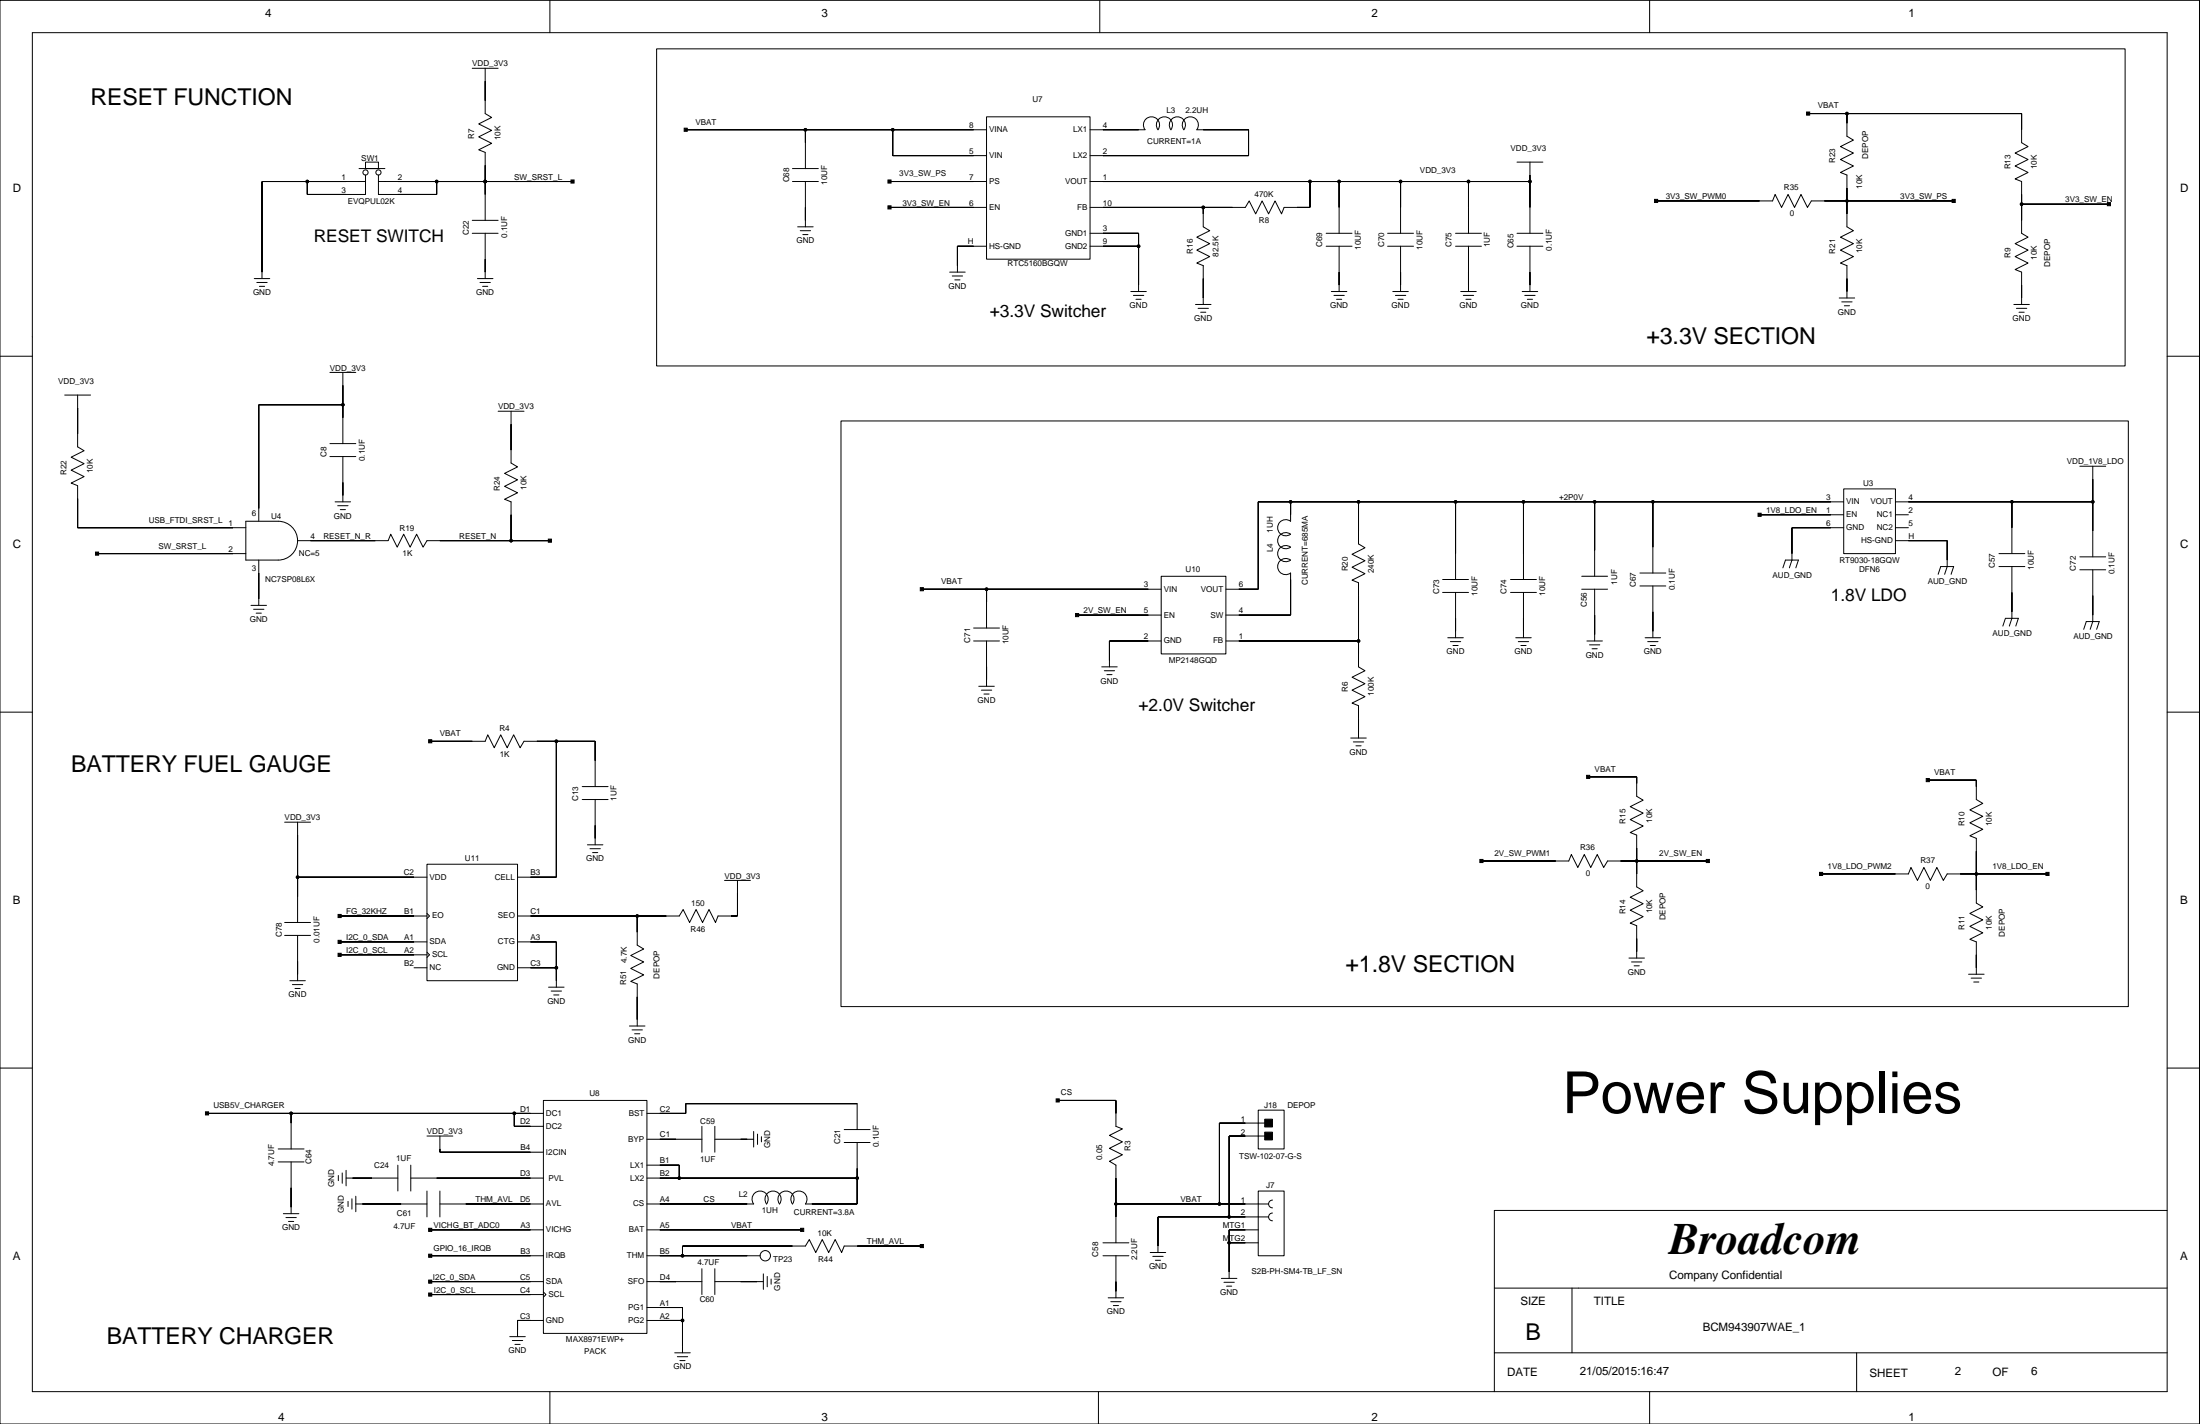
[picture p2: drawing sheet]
<svg xmlns="http://www.w3.org/2000/svg" width="432mm" height="279mm" viewBox="0 0 432 279" stroke-linecap="round" stroke-linejoin="round" font-family="sans-serif">
<g fill="none" stroke="#000" stroke-width=".2">
<path d="M0 .1h431.7v279.3h-431.7zM6.3 6.4h419.1v266.7h-419.1zM92.7 13.4h5.1M95.2 13.4v8.9l1.3 .7-2.5 1.3 2.5 1.3-2.5 1.3 2.5 1.2-2.5 1.3 1.2 .5v13.3M107.9 .1v6.3M128.9 9.6h288.2v62.2h-288.2zM215.9 .1v6.3M323.8 .1v6.3M70.5 33.1h5M71.7 31.8h2.6v1.3h-2.6zM71.7 35.6h-20.3v19.1M71.7 34.3v3.9h-11.4v-2.6"/>
<path d="M74.3 35.6h38.1M74.3 34.3v3.9h11.4v-2.6M95.2 35.6h.1M134.6 25.5h59M155.5 35.6h5.1M155.5 33.1h5.1M158.1 25.5v7.6M158.1 35.6v8.9M174.6 35.6h19M175.2 25.5v5h18.4M193.6 22.9h20.3v28h-20.3zM213.9 25.5h10.8a1.59 1.59 0 0 1 .2-2.2 1.59 1.59 0 0 1 2.2 0 1.59 1.59 0 0 1 .2 2.2 1.59 1.59 0 0 1 .2-2.2 1.59 1.59 0 0 1 2.1 0 1.59 1.59 0 0 1 .2 2.2 1.59 1.59 0 0 1 .2-2.2 1.59 1.59 0 0 1 2.2 0 1.59 1.59 0 0 1 .2 2.2 1.59 1.59 0 0 1 .2-2.2 1.59 1.59 0 0 1 2.1 0 1.59 1.59 0 0 1 .2 2.2h10.2v5h-31.2"/>
<path d="M213.9 35.6h86.4M257.1 35.6v5.1h-5.1l-.5 1.3-1.2-2.6-1.3 2.6-1.3-2.6-1.2 2.6-1.3-2.6-.8 1.3h-30.5M262.8 35.6v10.2M274.9 35.6v10.2M288.2 35.6v10.2M297.7 31.8h5.1M300.3 31.8v14M325 39.4h22.9l.5-1.2 1.3 2.5 1.2-2.5 1.3 2.5 1.3-2.5 1.3 2.5 .7-1.3h28M354.9 22.3h41.9v5.7l1.3 .8-2.6 1.2 2.6 1.3-2.6 1.3 2.6 1.2-2.6 1.3 1.3 .5v10.2l1.3 .7-2.6 1.3 2.6 1.3-2.6 1.2 2.6 1.3-2.6 1.3 1.3 .5v6.3M362.5 22.3v4.4l1.3 .8-2.6 1.3 2.6 1.2-2.6 1.3 2.6 1.3-2.6 1.2 1.3 .5v10.2l1.3 .8-2.6 1.2 2.6 1.3-2.6 1.3 2.6 1.2-2.6 1.3 1.3 .5v6.4M49.9 54.7h3M50.4 55.4h2"/>
<path d="M50.9 56.2h1M92.7 45.8h5.1M92.7 43.2h5.1M93.7 54.7h3.1M94.2 55.4h2M94.7 56.2h1M95.2 45.8v8.9M156.6 44.5h3M157.1 45.3h2M157.6 46h1M174.6 40.7h19M186.4 53.4h3"/>
<path d="M186.9 54.2h2M187.4 54.9h1M193.6 48.3h-5.7v5.1M213.9 45.8h9.6v11.4M213.9 48.3h9.6M221.9 57.2h3.1M222.5 58h2M223 58.7h1M234.6 59.7h3.1M236.2 40.7v3.8l1.2 .8-2.5 1.2 2.5 1.3-2.5 1.3 2.5 1.2-2.5 1.3 1.3 .5v7.6M260.3 45.8h5.1M260.3 48.3h5.1"/>
<path d="M261.3 57.2h3.1M261.8 58h2M262.3 58.7h1M262.8 48.3v8.9M272.4 45.8h5M272.4 48.3h5M273.4 57.2h3M273.9 58h2M274.4 58.7h1M274.9 48.3v8.9M285.7 45.8h5.1M285.7 48.3h5.1"/>
<path d="M286.7 57.2h3M287.2 58h2M287.7 58.7h1M288.2 48.3v8.9M297.7 45.8h5.1M297.7 48.3h5.1M298.8 57.2h3M299.3 58h2M299.8 58.7h1M300.3 48.3v8.9M361 58.5h3M361.5 59.2h2"/>
<path d="M362 60h1M395.3 59.7h3M396.8 40.1h17.1M0 69.9h6.3M12.7 77.5h5.1M15.2 77.5v10.2l1.3 .7-2.5 1.3 2.5 1.3-2.5 1.2 2.5 1.3-2.5 1.3 1.2 .5v8.2h33M64.8 73.1h5M67.3 73.1v13.9M67.3 79.4h-16.5v22.9M235.2 60.5h2M235.7 61.3h1M395.8 60.5h2"/>
<path d="M396.3 61.3h1M425.4 69.9h6.3M64.8 89.6h5M64.8 87h5M65.8 98.5h3M66.3 99.2h2M66.8 100h1M67.3 89.6v8.9M97.8 80.7h5M100.3 80.7v10.1l1.3 .8-2.6 1.3 2.6 1.2-2.6 1.3 2.6 1.3-2.6 1.3 1.3 .5v7.6M165.1 82.6h252.6v114.9h-252.6zM253.3 98.5v3.8a1.59 1.59 0 0 0-2.1 .2 1.59 1.59 0 0 0 0 2.1 1.59 1.59 0 0 0 2.1 .2 1.59 1.59 0 0 0-2.1 .2 1.59 1.59 0 0 0 0 2.2 1.59 1.59 0 0 0 2.1 .2 1.59 1.59 0 0 0-2.1 .2 1.59 1.59 0 0 0 0 2.1 1.59 1.59 0 0 0 2.1 .2 1.59 1.59 0 0 0-2.1 .2 1.59 1.59 0 0 0 0 2.1 1.59 1.59 0 0 0 2.1 .2v8.3h-12.7"/>
<path d="M266.6 98.5v8.2l1.3 .8-2.5 1.3 2.5 1.2-2.5 1.3 2.5 1.3-2.5 1.2 1.2 .5v16.5l1.3 .8-2.5 1.3 2.5 1.2-2.5 1.3 2.5 1.3-2.5 1.3 1.2 .5v6.3M285.7 98.5v15.2M299 98.5v15.2M313 98.5v14.6M324.4 98.5v13.9M361.9 95.9h10.1v12.7h-10.1zM361.9 98.5h-114.9v17.1h-6.4M372 98.5h38.8M394.9 98.5v10.1M408.2 91.5h5.1M410.8 91.5v17.8M19 108.6h29.2"/>
<path d="M48.2 102.3h6.4a3.8 3.8 0 0 1 3.8 3.8 3.8 3.8 0 0 1-3.8 3.8h-6.4zM49.3 118.8h3M49.8 119.5h2M50.8 109.9v8.9M58.4 106.1h17.8l.5-1.3 1.3 2.6 1.2-2.6 1.3 2.6 1.3-2.6 1.2 2.6 .8-1.3h24.1M67.3 109.9h.1M68.6 109.9h.1M180.9 115.6h47M193.6 115.6v7.6M227.9 113.1h12.7v15.2h-12.7zM283.1 116.2h5.1M283.1 113.7h5.1"/>
<path d="M285.7 116.2v8.9M296.5 116.2h5.1M296.5 113.7h5.1M299 116.2v8.9M310.4 113.1h5.1M310.4 115.6h5.1M313 115.6v10.2M321.9 115h5.1M321.9 112.4h5.1M324.4 115v10.1M345.4 101h16.5M349.9 111.4l.5-1.5h2.6l-.5 1.5"/>
<path d="M361.9 103.5h-10.2v6.4l-.5 1.5M372 101h2.6M372 103.5h2.6M372 106.1h10.2v5.1l-.5 1.5M380.4 112.7l.5-1.5h2.6l-.6 1.5M392.3 108.6h5.1M392.3 111.2h5.1M394.9 111.2v10.1l-.5 1.5M408.2 111.8h5.1M408.2 109.3h5.1M410.8 111.8v10.2l-.6 1.5M0 139.7h6.3"/>
<path d="M50.3 120.3h1M191.1 125.8h5.1M191.1 123.2h5.1M192.1 134.7h3.1M192.6 135.4h2M193.1 136.2h1M193.6 125.8v8.9M211.4 120.7h16.5M216.2 130.8h3.1M216.7 131.6h2.1M217.2 132.4h1.1M227.9 125.8h-10.1v5"/>
<path d="M240.6 125.8h26M284.2 125.1h3M284.7 125.9h2M285.2 126.7h1M297.5 125.1h3M298 125.9h2M298.5 126.7h1M311.5 125.8h3M312 126.5h2M312.5 127.3h1M322.9 125.1h3M323.4 125.9h2"/>
<path d="M323.9 126.7h1M393.1 122.8l.5-1.5h2.5l-.5 1.5M409 123.5l.5-1.5h2.5l-.5 1.5M425.4 139.7h6.3M84.4 145.4h10.8l.5-1.2 1.3 2.5 1.3-2.5 1.2 2.5 1.3-2.5 1.3 2.5 .7-1.3h14v8.9M109.2 145.4v26.7h-7.6M114.3 156.9h5.1M114.3 154.3h5.1M116.8 156.9v8.9M265.1 144.8h3.1M265.6 145.6h2.1M266.1 146.3h1"/>
<path d="M311.7 152.4h9.5v3.8l1.3 .8-2.5 1.3 2.5 1.2-2.5 1.3 2.5 1.3-2.5 1.2 1.2 .6v10.1l1.3 .8-2.5 1.2 2.5 1.3-2.5 1.3 2.5 1.3-2.5 1.2 1.2 .5v6.4M378.4 153.1h9.5v3.8l1.3 .7-2.6 1.3 2.6 1.3-2.6 1.2 2.6 1.3-2.6 1.3 1.3 .5v12.7l1.3 .8-2.6 1.2 2.6 1.3-2.6 1.3 2.6 1.2-2.6 1.3 1.3 .5v6.4M55.9 161.3h5M58.4 172.1h25.4M58.4 161.3v19.7M66.7 179.7h17.1M83.8 169.6h17.8v22.8h-17.8zM83.8 179.2l.5 .5-.5 .5M115.3 165.8h3M115.8 166.5h2M116.3 167.3h1M125.1 179.7v5.7l1.2 .8-2.5 1.3 2.5 1.2-2.5 1.3 2.5 1.3-2.5 1.3 1.3 .5v8.2"/>
<path d="M142.2 172.7h5.1M144.7 172.7v7h-3.8l-.5 1.3-1.2-2.5-1.3 2.5-1.3-2.5-1.2 2.5-1.3-2.5-.8 1.2h-31.7M290.8 168.9h17.1l.5-1.2 1.3 2.5 1.3-2.5 1.2 2.5 1.3-2.5 1.3 2.5 .7-1.3h19.7M357.4 171.5h17.2l.5-1.3 1.2 2.5 1.3-2.5 1.3 2.5 1.3-2.5 1.2 2.5 .8-1.2h19.7M55.9 183.5h5M55.9 181h5M56.9 192.4h3M57.4 193.2h2M57.9 193.9h1M58.4 183.5v8.9M66.7 184.8h17.1M66.7 187.3h17.1"/>
<path d="M81.3 189.9h2.5M83.8 186.8l.5 .5-.5 .6M101.6 184.8h7.6v8.9M101.6 189.9h7.6M107.7 193.7h3M108.2 194.5h2M108.7 195.2h1M319.7 188h3.1M320.2 188.7h2.1M320.7 189.5h1M386.4 191.2h3M386.9 191.9h2"/>
<path d="M387.4 192.7h1M0 209.6h6.3M40.6 218.5h66.1M57.1 218.5v6.9M100.9 218.5v2.5h5.8M106.7 215.9h20.3v45.7h-20.3zM123.5 201.3h3.1M124.1 202.1h2M124.6 202.8h1M127 218.5h7.6v-2h33.6v5.1M207.6 215.9h11.4v5.1l1.3 .5-2.5 1.3 2.5 1.2-2.5 1.3 2.5 1.3-2.5 1.2 1.2 .8v15.2M247 217.8h5v7.6h-5z"/>
<path d="M425.4 209.6h6.3M54.6 225.4h5.1M54.6 228h5.1M55.6 238.1h3.1M56.1 238.9h2.1M56.6 239.7h1M57.1 228v10.1M66.4 230.6v1.1M67.2 230.1v2.1M67.9 231.2h10.2M67.9 229.6v3.1M68.3 235.7v1"/>
<path d="M69.1 235.2v2M69.8 236.2h14M69.8 234.7v3.1M78.1 228.6v5.1M80.6 231.2h26.1M80.6 228.6v5.1M83.8 233.7v5.1M83.8 222.9h5.1M86.3 236.2h20.4M86.3 222.9v3.2h20.4M86.3 233.7v5.1M127 231.2h41.2"/>
<path d="M127 228.6h6.3v2.6M127 223.5h10.8M137.8 221v5.1M140.3 223.5h7.6M140.3 221v5.1M147.9 222v3.1M148.7 222.5v2M149.4 223v1M165.7 224.2h5.1M165.7 221.6h5.1M168.2 224.2v12h-10.1a1.59 1.59 0 0 0-.2-2.1 1.59 1.59 0 0 0-2.2 0 1.59 1.59 0 0 0-.2 2.1 1.59 1.59 0 0 0-.2-2.1 1.59 1.59 0 0 0-2.1 0 1.59 1.59 0 0 0-.2 2.1 1.59 1.59 0 0 0-.2-2.1 1.59 1.59 0 0 0-2.1 0 1.59 1.59 0 0 0-.2 2.1 1.59 1.59 0 0 0-.2-2.1 1.59 1.59 0 0 0-2.2 0 1.59 1.59 0 0 0-.2 2.1h-20.9M219 236.2h30"/>
<path d="M247 233.7h5v12.7h-5zM248.2 222.9h-7v15.9M248.2 220.4h-8.9v15.8M249 238.8h-21.7v7M249.8 238a.76 .76 0 0 0-.8 .8 .76 .76 0 0 0 .8 .7M249.8 235.5a.76 .76 0 0 0-.8 .7 .76 .76 0 0 0 .8 .8M425.4 237.5h-132.1v35.6M84.4 251.5h22.3M84.4 241.3h22.3M84.4 246.4h22.3M84.4 254h22.3M106.7 253.5l.5 .5-.5 .5"/>
<path d="M106.7 259.1h-5.1v3.2M127 251.5h10.8M127 241.3h30.4M127 246.4h22.2M127 259.1h7M127 256.5h7v8.9M137.8 248.9v5.1M140.3 251.5h9.5M140.3 248.9v5.1M149.8 249.9v3.1M150.6 250.5v2M151.3 251v1"/>
<path d="M180.9 244.5h-15.2l-.5 1.3-1.3-2.6-1.3 2.6-1.2-2.6-1.3 2.6-1.3-2.6-.7 1.3h-24.1v1.9M216.5 246.4h5.1M216.5 243.8h5.1M217.5 254.6h3M218 255.4h2M218.5 256.2h1M219 246.4v8.2M225.8 245.8h3M226.3 246.5h2M226.8 247.3h1M239.7 250.8h3.1M240.2 251.6h2.1"/>
<path d="M240.7 252.4h1.1M241.2 243.8h5.8M247 241.3h-5.8v9.5M293.3 252.7h132.1M308.5 252.7v12.7M100.1 262.3h3M100.6 263h2M101.1 263.8h1M107.9 273.1v6.3M132.4 265.4h3.1M132.9 266.2h2.1M133.4 267h1.1"/>
<path d="M215.6 273.1v6.3M293.3 265.4h132.1M323.8 273.1v6.3M364.4 265.4v7.7"/>
<circle cx="60.3" cy="35.6" r=".25"/>
<circle cx="71.7" cy="33.8" r=".51"/>
<circle cx="74.3" cy="33.8" r=".51"/>
<circle cx="85.7" cy="35.6" r=".25"/>
<circle cx="95.2" cy="35.6" r=".25"/>
<circle cx="158.1" cy="25.5" r=".25"/>
<circle cx="175.2" cy="25.5" r=".25"/>
<circle cx="257.1" cy="35.6" r=".25"/>
<circle cx="262.8" cy="35.6" r=".25"/>
<circle cx="274.9" cy="35.6" r=".25"/>
<circle cx="288.2" cy="35.6" r=".25"/>
<circle cx="300.3" cy="35.6" r=".25"/>
<circle cx="362.5" cy="39.4" r=".25"/>
<circle cx="362.5" cy="22.3" r=".25"/>
<circle cx="223.5" cy="48.3" r=".25"/>
<circle cx="236.2" cy="40.7" r=".25"/>
<circle cx="396.8" cy="40.1" r=".25"/>
<circle cx="67.3" cy="79.4" r=".25"/>
<circle cx="253.3" cy="98.5" r=".25"/>
<circle cx="266.6" cy="98.5" r=".25"/>
<circle cx="285.7" cy="98.5" r=".25"/>
<circle cx="299" cy="98.5" r=".25"/>
<circle cx="313" cy="98.5" r=".25"/>
<circle cx="324.4" cy="98.5" r=".25"/>
<circle cx="394.9" cy="98.5" r=".25"/>
<circle cx="410.8" cy="98.5" r=".25"/>
<circle cx="100.3" cy="106.1" r=".25"/>
<circle cx="193.6" cy="115.6" r=".25"/>
<circle cx="266.6" cy="125.8" r=".25"/>
<circle cx="109.2" cy="145.4" r=".25"/>
<circle cx="58.4" cy="172.1" r=".25"/>
<circle cx="125.1" cy="179.7" r=".25"/>
<circle cx="321.2" cy="168.9" r=".25"/>
<circle cx="387.9" cy="171.5" r=".25"/>
<circle cx="109.2" cy="189.9" r=".25"/>
<circle cx="57.1" cy="218.5" r=".25"/>
<circle cx="100.9" cy="218.5" r=".25"/>
<circle cx="133.3" cy="231.2" r=".25"/>
<circle cx="168.2" cy="231.2" r=".25"/>
<circle cx="219" cy="236.2" r=".25"/>
<circle cx="239.3" cy="236.2" r=".25"/>
<circle cx="241.2" cy="238.8" r=".25"/>
<circle cx="134" cy="246.4" r=".25"/>
<circle cx="134" cy="259.1" r=".25"/>
<circle cx="150.2" cy="246.4" r="1.02"/>
<circle cx="241.2" cy="243.8" r=".25"/>
</g>
<g fill="#000" stroke="#000" stroke-width=".2">
<path d="M95.2 15.9v3.8z" fill-rule="evenodd"/>
<path d="M51.4 35.6v17.8z" fill-rule="evenodd"/>
<path d="M60.3 35.6v2.6z" fill-rule="evenodd"/>
<path d="M51.4 35.6h8.9z" fill-rule="evenodd"/>
<path d="M60.3 35.6h7.6z" fill-rule="evenodd"/>
<path d="M60.3 38.2h7.6z" fill-rule="evenodd"/>
<path d="M78.1 38.2h7.6z" fill-rule="evenodd"/>
<path d="M85.7 35.6v2.6z" fill-rule="evenodd"/>
<path d="M78.1 35.6h7.6z" fill-rule="evenodd"/>
<path d="M95.2 32.4v3.2z" fill-rule="evenodd"/>
<path d="M95.2 35.6v2.6z" fill-rule="evenodd"/>
<path d="M85.7 35.6h9.5z" fill-rule="evenodd"/>
<path d="M112.1 35.3h.6v.6h-.6z" fill-rule="evenodd"/>
<path d="M95.2 35.6h17.2z" fill-rule="evenodd"/>
<path d="M134.3 25.2h.6v.6h-.6z" fill-rule="evenodd"/>
<path d="M158.1 25.5v2.5z" fill-rule="evenodd"/>
<path d="M134.6 25.5h23.5z" fill-rule="evenodd"/>
<path d="M174.3 35.3h.6v.6h-.6z" fill-rule="evenodd"/>
<path d="M175.2 25.5v5z" fill-rule="evenodd"/>
<path d="M158.1 25.5h17.1z" fill-rule="evenodd"/>
<path d="M174.6 35.6h16.5z" fill-rule="evenodd"/>
<path d="M175.2 30.5h15.9z" fill-rule="evenodd"/>
<path d="M175.2 25.5h15.9z" fill-rule="evenodd"/>
<path d="M216.5 25.5h7z" fill-rule="evenodd"/>
<path d="M236.2 25.5h8.9z" fill-rule="evenodd"/>
<path d="M216.5 30.5h28.6z" fill-rule="evenodd"/>
<path d="M245.1 25.5v5z" fill-rule="evenodd"/>
<path d="M216.5 35.6h40.6z" fill-rule="evenodd"/>
<path d="M257.1 35.6v5.1z" fill-rule="evenodd"/>
<path d="M262.8 35.6v5.1z" fill-rule="evenodd"/>
<path d="M257.1 35.6h5.7z" fill-rule="evenodd"/>
<path d="M274.9 35.6v5.1z" fill-rule="evenodd"/>
<path d="M262.8 35.6h12.1z" fill-rule="evenodd"/>
<path d="M288.2 35.6v5.1z" fill-rule="evenodd"/>
<path d="M274.9 35.6h13.3z" fill-rule="evenodd"/>
<path d="M300.3 35.6v5.1z" fill-rule="evenodd"/>
<path d="M300.3 34.3v1.3z" fill-rule="evenodd"/>
<path d="M288.2 35.6h12.1z" fill-rule="evenodd"/>
<path d="M324.7 39.1h.7v.6h-.7z" fill-rule="evenodd"/>
<path d="M325 39.4h20.4z" fill-rule="evenodd"/>
<path d="M354.6 22h.6v.6h-.6z" fill-rule="evenodd"/>
<path d="M362.5 22.3v1.9z" fill-rule="evenodd"/>
<path d="M354.9 22.3h7.6z" fill-rule="evenodd"/>
<path d="M358.1 39.4h4.4z" fill-rule="evenodd"/>
<path d="M362.5 39.4v2.6z" fill-rule="evenodd"/>
<path d="M362.5 36.9v2.5z" fill-rule="evenodd"/>
<path d="M383.1 39.1h.7v.6h-.7z" fill-rule="evenodd"/>
<path d="M362.5 39.4h21z" fill-rule="evenodd"/>
<path d="M396.8 38.2v1.9z" fill-rule="evenodd"/>
<path d="M396.8 22.3v3.2z" fill-rule="evenodd"/>
<path d="M362.5 22.3h34.3z" fill-rule="evenodd"/>
<path d="M95.2 50.9v2.5z" fill-rule="evenodd"/>
<path d="M158.1 40.7v2.5z" fill-rule="evenodd"/>
<path d="M174.3 40.4h.6v.6h-.6z" fill-rule="evenodd"/>
<path d="M187.9 48.3v3.8z" fill-rule="evenodd"/>
<path d="M187.9 48.3h3.2z" fill-rule="evenodd"/>
<path d="M174.6 40.7h16.5z" fill-rule="evenodd"/>
<path d="M216.5 48.3h7z" fill-rule="evenodd"/>
<path d="M223.5 48.3v7.6z" fill-rule="evenodd"/>
<path d="M216.5 45.8h7z" fill-rule="evenodd"/>
<path d="M223.5 45.8v2.5z" fill-rule="evenodd"/>
<path d="M236.2 40.7v1.3z" fill-rule="evenodd"/>
<path d="M216.5 40.7h19.7z" fill-rule="evenodd"/>
<path d="M236.2 54.7v3.8z" fill-rule="evenodd"/>
<path d="M236.2 40.7h5.7z" fill-rule="evenodd"/>
<path d="M254.6 40.7h2.5z" fill-rule="evenodd"/>
<path d="M262.8 53.4v2.5z" fill-rule="evenodd"/>
<path d="M274.9 53.4v2.5z" fill-rule="evenodd"/>
<path d="M288.2 53.4v2.5z" fill-rule="evenodd"/>
<path d="M300.3 53.4v2.5z" fill-rule="evenodd"/>
<path d="M362.5 54.7v2.5z" fill-rule="evenodd"/>
<path d="M396.8 55.9v2.6z" fill-rule="evenodd"/>
<path d="M396.8 40.1v3.1z" fill-rule="evenodd"/>
<path d="M413.6 39.8h.6v.6h-.6z" fill-rule="evenodd"/>
<path d="M396.8 40.1h17.1z" fill-rule="evenodd"/>
<path d="M50.8 79.4v20.3z" fill-rule="evenodd"/>
<path d="M67.3 75.6v3.8z" fill-rule="evenodd"/>
<path d="M67.3 79.4v2.6z" fill-rule="evenodd"/>
<path d="M50.8 79.4h16.5z" fill-rule="evenodd"/>
<path d="M15.2 97.8v5.7z" fill-rule="evenodd"/>
<path d="M15.2 80.1v5z" fill-rule="evenodd"/>
<path d="M67.3 94.7v2.5z" fill-rule="evenodd"/>
<path d="M100.3 83.2v5.1z" fill-rule="evenodd"/>
<path d="M247 98.5v17.1z" fill-rule="evenodd"/>
<path d="M253.3 98.5v2.5z" fill-rule="evenodd"/>
<path d="M247 98.5h6.3z" fill-rule="evenodd"/>
<path d="M266.6 98.5v5.7z" fill-rule="evenodd"/>
<path d="M253.3 98.5h13.3z" fill-rule="evenodd"/>
<path d="M285.7 98.5v10.1z" fill-rule="evenodd"/>
<path d="M266.6 98.5h19.1z" fill-rule="evenodd"/>
<path d="M299 98.5v10.1z" fill-rule="evenodd"/>
<path d="M285.7 98.5h13.3z" fill-rule="evenodd"/>
<path d="M313 98.5v9.5z" fill-rule="evenodd"/>
<path d="M299 98.5h14z" fill-rule="evenodd"/>
<path d="M324.4 98.5v8.9z" fill-rule="evenodd"/>
<path d="M313 98.5h11.4z" fill-rule="evenodd"/>
<path d="M324.4 98.5h34.9z" fill-rule="evenodd"/>
<path d="M374.6 98.5h20.3z" fill-rule="evenodd"/>
<path d="M394.9 98.5v5z" fill-rule="evenodd"/>
<path d="M394.9 98.5h15.9z" fill-rule="evenodd"/>
<path d="M410.8 94v4.5z" fill-rule="evenodd"/>
<path d="M410.8 98.5v5.7z" fill-rule="evenodd"/>
<path d="M18.7 108.3h.7v.6h-.7z" fill-rule="evenodd"/>
<path d="M15.2 103.5h30.5z" fill-rule="evenodd"/>
<path d="M19 108.6h26.7z" fill-rule="evenodd"/>
<path d="M50.8 112.4v5.1z" fill-rule="evenodd"/>
<path d="M60.9 106.1h12.7z" fill-rule="evenodd"/>
<path d="M100.3 101v5.1z" fill-rule="evenodd"/>
<path d="M86.3 106.1h14z" fill-rule="evenodd"/>
<path d="M107.6 105.8h.6v.6h-.6z" fill-rule="evenodd"/>
<path d="M100.3 106.1h7.6z" fill-rule="evenodd"/>
<path d="M180.6 115.3h.6v.6h-.6z" fill-rule="evenodd"/>
<path d="M193.6 115.6v2.5z" fill-rule="evenodd"/>
<path d="M180.9 115.6h12.7z" fill-rule="evenodd"/>
<path d="M193.6 115.6h31.8z" fill-rule="evenodd"/>
<path d="M243.1 115.6h3.9z" fill-rule="evenodd"/>
<path d="M253.3 113.7v7z" fill-rule="evenodd"/>
<path d="M266.6 116.9v8.9z" fill-rule="evenodd"/>
<path d="M345.1 100.7h.6v.6h-.6z" fill-rule="evenodd"/>
<path d="M351.7 103.5v5.1z" fill-rule="evenodd"/>
<path d="M351.7 103.5h7.6z" fill-rule="evenodd"/>
<path d="M345.4 101h13.9z" fill-rule="evenodd"/>
<path d="M382.2 106.1v3.8z" fill-rule="evenodd"/>
<path d="M374.6 106.1h7.6z" fill-rule="evenodd"/>
<path d="M394.9 116.2v3.9z" fill-rule="evenodd"/>
<path d="M410.8 116.9v3.8z" fill-rule="evenodd"/>
<path d="M193.6 130.8v2.6z" fill-rule="evenodd"/>
<path d="M211.1 120.4h.6v.6h-.6z" fill-rule="evenodd"/>
<path d="M217.8 125.8v3.8z" fill-rule="evenodd"/>
<path d="M217.8 125.8h7.6z" fill-rule="evenodd"/>
<path d="M211.4 120.7h14z" fill-rule="evenodd"/>
<path d="M243.1 120.7h10.2z" fill-rule="evenodd"/>
<path d="M243.1 125.8h23.5z" fill-rule="evenodd"/>
<path d="M266.6 125.8v2.5z" fill-rule="evenodd"/>
<path d="M285.7 121.3v2.6z" fill-rule="evenodd"/>
<path d="M299 121.3v2.6z" fill-rule="evenodd"/>
<path d="M313 120.7v3.8z" fill-rule="evenodd"/>
<path d="M324.4 120.1v3.8z" fill-rule="evenodd"/>
<path d="M84.1 145.1h.6v.7h-.6z" fill-rule="evenodd"/>
<path d="M84.4 145.4h8.3z" fill-rule="evenodd"/>
<path d="M105.4 145.4h3.8z" fill-rule="evenodd"/>
<path d="M109.2 145.4v26.7z" fill-rule="evenodd"/>
<path d="M109.2 145.4h7.6z" fill-rule="evenodd"/>
<path d="M116.8 145.4v3.9z" fill-rule="evenodd"/>
<path d="M266.6 141v2.5z" fill-rule="evenodd"/>
<path d="M311.4 152.1h.6v.6h-.6z" fill-rule="evenodd"/>
<path d="M321.2 152.4v1.3z" fill-rule="evenodd"/>
<path d="M311.7 152.4h9.5z" fill-rule="evenodd"/>
<path d="M378.1 152.8h.6v.6h-.6z" fill-rule="evenodd"/>
<path d="M387.9 153.1v1.2z" fill-rule="evenodd"/>
<path d="M378.4 153.1h9.5z" fill-rule="evenodd"/>
<path d="M58.4 172.1v3.8z" fill-rule="evenodd"/>
<path d="M58.4 163.9v8.2z" fill-rule="evenodd"/>
<path d="M58.4 172.1h22.9z" fill-rule="evenodd"/>
<path d="M66.7 179.7h14.6z" fill-rule="evenodd"/>
<path d="M104.1 172.1h5.1z" fill-rule="evenodd"/>
<path d="M116.8 162v2.5z" fill-rule="evenodd"/>
<path d="M125.1 179.7v3.2z" fill-rule="evenodd"/>
<path d="M104.1 179.7h21z" fill-rule="evenodd"/>
<path d="M125.1 179.7h5.7z" fill-rule="evenodd"/>
<path d="M143.5 179.7h1.2z" fill-rule="evenodd"/>
<path d="M144.7 175.3v4.4z" fill-rule="evenodd"/>
<path d="M290.5 168.6h.6v.6h-.6z" fill-rule="evenodd"/>
<path d="M290.8 168.9h14.6z" fill-rule="evenodd"/>
<path d="M318.1 168.9h3.1z" fill-rule="evenodd"/>
<path d="M321.2 166.4v2.5z" fill-rule="evenodd"/>
<path d="M321.2 168.9v2.6z" fill-rule="evenodd"/>
<path d="M334.9 168.6h.6v.6h-.6z" fill-rule="evenodd"/>
<path d="M321.2 168.9h14z" fill-rule="evenodd"/>
<path d="M357.1 171.2h.6v.6h-.6z" fill-rule="evenodd"/>
<path d="M357.4 171.5h14.6z" fill-rule="evenodd"/>
<path d="M384.7 171.5h3.2z" fill-rule="evenodd"/>
<path d="M387.9 171.5v3.1z" fill-rule="evenodd"/>
<path d="M387.9 167v4.5z" fill-rule="evenodd"/>
<path d="M401.6 171.2h.6v.6h-.6z" fill-rule="evenodd"/>
<path d="M387.9 171.5h14z" fill-rule="evenodd"/>
<path d="M58.4 188.6v2.6z" fill-rule="evenodd"/>
<path d="M66.4 179.4h.6v.6h-.6z" fill-rule="evenodd"/>
<path d="M66.4 184.5h.6v.6h-.6z" fill-rule="evenodd"/>
<path d="M66.4 187h.6v.7h-.6z" fill-rule="evenodd"/>
<path d="M66.7 184.8h14.6z" fill-rule="evenodd"/>
<path d="M66.7 187.3h14.6z" fill-rule="evenodd"/>
<path d="M104.1 184.8h5.1z" fill-rule="evenodd"/>
<path d="M109.2 184.8v5.1z" fill-rule="evenodd"/>
<path d="M104.1 189.9h5.1z" fill-rule="evenodd"/>
<path d="M109.2 189.9v2.5z" fill-rule="evenodd"/>
<path d="M125.1 195.6v4.4z" fill-rule="evenodd"/>
<path d="M321.2 184.2v2.5z" fill-rule="evenodd"/>
<path d="M387.9 187.3v2.6z" fill-rule="evenodd"/>
<path d="M40.3 218.1h.6v.7h-.6z" fill-rule="evenodd"/>
<path d="M57.1 218.5v1.9z" fill-rule="evenodd"/>
<path d="M40.6 218.5h16.5z" fill-rule="evenodd"/>
<path d="M57.1 218.5h43.8z" fill-rule="evenodd"/>
<path d="M100.9 218.5v2.5z" fill-rule="evenodd"/>
<path d="M100.9 218.5h3.2z" fill-rule="evenodd"/>
<path d="M129.5 218.5h5.1z" fill-rule="evenodd"/>
<path d="M134.6 216.5v2z" fill-rule="evenodd"/>
<path d="M134.6 216.5h33.6z" fill-rule="evenodd"/>
<path d="M207.3 215.6h.6v.6h-.6z" fill-rule="evenodd"/>
<path d="M219 215.9v2.6z" fill-rule="evenodd"/>
<path d="M207.6 215.9h11.4z" fill-rule="evenodd"/>
<path d="M57.1 233.1v3.8z" fill-rule="evenodd"/>
<path d="M69.2 231.2h3.8z" fill-rule="evenodd"/>
<path d="M71.1 236.2h7.6z" fill-rule="evenodd"/>
<path d="M86.3 225.4v.7z" fill-rule="evenodd"/>
<path d="M91.4 236.2h12.7z" fill-rule="evenodd"/>
<path d="M86.3 226.1h17.8z" fill-rule="evenodd"/>
<path d="M85.7 231.2h18.4z" fill-rule="evenodd"/>
<path d="M100.9 221h3.2z" fill-rule="evenodd"/>
<path d="M129.5 223.5h3.2z" fill-rule="evenodd"/>
<path d="M129.5 231.2h3.8z" fill-rule="evenodd"/>
<path d="M129.5 228.6h3.8z" fill-rule="evenodd"/>
<path d="M133.3 228.6v2.6z" fill-rule="evenodd"/>
<path d="M145.4 223.5h1.3z" fill-rule="evenodd"/>
<path d="M129.5 236.2h17.2z" fill-rule="evenodd"/>
<path d="M168.2 229.2v2z" fill-rule="evenodd"/>
<path d="M168.2 231.2v5z" fill-rule="evenodd"/>
<path d="M159.3 236.2h8.9z" fill-rule="evenodd"/>
<path d="M133.3 231.2h34.9z" fill-rule="evenodd"/>
<path d="M219 231.2v5z" fill-rule="evenodd"/>
<path d="M219 236.2v2.6z" fill-rule="evenodd"/>
<path d="M227.3 238.8v5.7z" fill-rule="evenodd"/>
<path d="M239.3 220.4v15.8z" fill-rule="evenodd"/>
<path d="M219 236.2h20.3z" fill-rule="evenodd"/>
<path d="M241.2 222.9v15.9z" fill-rule="evenodd"/>
<path d="M227.3 238.8h13.9z" fill-rule="evenodd"/>
<path d="M241.2 222.9h3.2z" fill-rule="evenodd"/>
<path d="M241.2 238.8h3.2z" fill-rule="evenodd"/>
<path d="M239.3 220.4h5.1z" fill-rule="evenodd"/>
<path d="M239.3 236.2h5.1z" fill-rule="evenodd"/>
<path d="M248.2 222.1h1.6v1.6h-1.6z" fill-rule="evenodd"/>
<path d="M248.2 219.6h1.6v1.5h-1.6z" fill-rule="evenodd"/>
<path d="M84.1 253.7h.6v.6h-.6z" fill-rule="evenodd"/>
<path d="M84.1 251.2h.6v.6h-.6z" fill-rule="evenodd"/>
<path d="M84.1 246.1h.6v.6h-.6z" fill-rule="evenodd"/>
<path d="M84.1 241h.6v.6h-.6z" fill-rule="evenodd"/>
<path d="M101.6 259.1v1.9z" fill-rule="evenodd"/>
<path d="M101.6 259.1h2.5z" fill-rule="evenodd"/>
<path d="M84.4 254h19.7z" fill-rule="evenodd"/>
<path d="M84.4 251.5h19.7z" fill-rule="evenodd"/>
<path d="M84.4 246.4h19.7z" fill-rule="evenodd"/>
<path d="M84.4 241.3h19.7z" fill-rule="evenodd"/>
<path d="M129.5 251.5h3.2z" fill-rule="evenodd"/>
<path d="M129.5 256.5h4.5z" fill-rule="evenodd"/>
<path d="M129.5 259.1h4.5z" fill-rule="evenodd"/>
<path d="M134 256.5v2.6z" fill-rule="evenodd"/>
<path d="M134 259.1v5.1z" fill-rule="evenodd"/>
<path d="M134 244.5v1.9z" fill-rule="evenodd"/>
<path d="M129.5 246.4h4.5z" fill-rule="evenodd"/>
<path d="M145.4 251.5h1.3z" fill-rule="evenodd"/>
<path d="M134 246.4h12.7z" fill-rule="evenodd"/>
<path d="M146.7 251.5h1.9z" fill-rule="evenodd"/>
<path d="M134 244.5h21.5z" fill-rule="evenodd"/>
<path d="M157.1 241h.6v.6h-.6z" fill-rule="evenodd"/>
<path d="M129.5 241.3h27.9z" fill-rule="evenodd"/>
<path d="M180.6 244.2h.6v.6h-.6z" fill-rule="evenodd"/>
<path d="M168.2 244.5h12.7z" fill-rule="evenodd"/>
<path d="M219 251.5v1.9z" fill-rule="evenodd"/>
<path d="M241.2 243.8v5.8z" fill-rule="evenodd"/>
<path d="M241.2 241.3v2.5z" fill-rule="evenodd"/>
<path d="M241.2 243.8h3.2z" fill-rule="evenodd"/>
<path d="M241.2 241.3h3.2z" fill-rule="evenodd"/>
<circle cx="60.3" cy="35.6" r=".25"/>
<circle cx="85.7" cy="35.6" r=".25"/>
<circle cx="95.2" cy="35.6" r=".25"/>
<circle cx="158.1" cy="25.5" r=".25"/>
<circle cx="175.2" cy="25.5" r=".25"/>
<circle cx="257.1" cy="35.6" r=".25"/>
<circle cx="262.8" cy="35.6" r=".25"/>
<circle cx="274.9" cy="35.6" r=".25"/>
<circle cx="288.2" cy="35.6" r=".25"/>
<circle cx="300.3" cy="35.6" r=".25"/>
<circle cx="362.5" cy="39.4" r=".25"/>
<circle cx="362.5" cy="22.3" r=".25"/>
<circle cx="223.5" cy="48.3" r=".25"/>
<circle cx="236.2" cy="40.7" r=".25"/>
<circle cx="396.8" cy="40.1" r=".25"/>
<circle cx="67.3" cy="79.4" r=".25"/>
<circle cx="253.3" cy="98.5" r=".25"/>
<circle cx="266.6" cy="98.5" r=".25"/>
<circle cx="285.7" cy="98.5" r=".25"/>
<circle cx="299" cy="98.5" r=".25"/>
<circle cx="313" cy="98.5" r=".25"/>
<circle cx="324.4" cy="98.5" r=".25"/>
<circle cx="394.9" cy="98.5" r=".25"/>
<circle cx="410.8" cy="98.5" r=".25"/>
<circle cx="100.3" cy="106.1" r=".25"/>
<circle cx="193.6" cy="115.6" r=".25"/>
<circle cx="266.6" cy="125.8" r=".25"/>
<circle cx="109.2" cy="145.4" r=".25"/>
<circle cx="58.4" cy="172.1" r=".25"/>
<circle cx="125.1" cy="179.7" r=".25"/>
<circle cx="321.2" cy="168.9" r=".25"/>
<circle cx="387.9" cy="171.5" r=".25"/>
<circle cx="109.2" cy="189.9" r=".25"/>
<circle cx="57.1" cy="218.5" r=".25"/>
<circle cx="100.9" cy="218.5" r=".25"/>
<circle cx="133.3" cy="231.2" r=".25"/>
<circle cx="168.2" cy="231.2" r=".25"/>
<circle cx="219" cy="236.2" r=".25"/>
<circle cx="239.3" cy="236.2" r=".25"/>
<circle cx="241.2" cy="238.8" r=".25"/>
<circle cx="134" cy="246.4" r=".25"/>
<circle cx="134" cy="259.1" r=".25"/>
<circle cx="241.2" cy="243.8" r=".25"/>
</g>
<text font-size="11.4" x="306.6" y="218.4">Power Supplies</text>
<text font-size="8.8" x="327.6" y="246.1">Broadcom</text>
<g font-size="4.6">
<text x="17.8" y="20.6">RESET FUNCTION</text>
<text x="323.1" y="67.6">+3.3V SECTION</text>
<text x="14" y="151.4">BATTERY FUEL GAUGE</text>
<text x="264.1" y="190.8">+1.8V SECTION</text>
<text x="21" y="263.8">BATTERY CHARGER</text>
<text x="299.4" y="263">B</text>
</g>
<g font-size="3.4">
<text x="61.6" y="47.5">RESET SWITCH</text>
<text x="194.3" y="62.1">+3.3V Switcher</text>
<text x="359.3" y="118">1.8V LDO</text>
<text x="223.5" y="139.6">+2.0V Switcher</text>
</g>
<g font-size="2.3">
<text x="52.1" y="3.4">4</text>
<text x="161.3" y="3.4">3</text>
<text x="269.2" y="3.4">2</text>
<text x="374.6" y="3.4">1</text>
<text x="2.5" y="37.6">D</text>
<text x="427.9" y="37.6">D</text>
<text x="2.5" y="107.5">C</text>
<text x="427.9" y="107.5">C</text>
<text x="2.5" y="177.3">B</text>
<text x="427.9" y="177.3">B</text>
<text x="2.5" y="247.1">A</text>
<text x="327.6" y="250.9">Company Confidential</text>
<text x="427.9" y="247.1">A</text>
<text x="298.4" y="256">SIZE</text>
<text x="312.8" y="256">TITLE</text>
<text x="334.2" y="261.1">BCM943907WAE_1</text>
<text x="310.1" y="269.7">21/05/2015:16:47</text>
<text x="383.7" y="269.7">2</text>
<text x="398.7" y="269.7">6</text>
<text x="295.8" y="270">DATE</text>
<text x="366.9" y="270.2">SHEET</text>
<text x="391.1" y="270">OF</text>
<text x="54.6" y="278.9">4</text>
<text x="161.3" y="278.9">3</text>
<text x="269.2" y="278.9">2</text>
<text x="374.6" y="278.9">1</text>
</g>
<g font-size="1.6">
<text x="92.7" y="13">VDD_3V3</text>
<text x="202.7" y="20">U7</text>
<text x="228.9" y="22.1">L3</text>
<text x="232.7" y="22.1">2.2UH</text>
<text x="356.8" y="21.3">VBAT</text>
<text x="93" y="27.2" transform="rotate(-90 93 27.2)">R7</text>
<text x="98.2" y="27.5" transform="rotate(-90 98.2 27.5)">10K</text>
<text x="136.5" y="24.5">VBAT</text>
<text x="190.2" y="25.1">8</text>
<text x="194.1" y="25.9">VINA</text>
<text x="210.6" y="25.9">LX1</text>
<text x="216.5" y="25.1">4</text>
<text x="225.2" y="28.3">CURRENT=1A</text>
<text x="296.5" y="29.5">VDD_3V3</text>
<text x="67.1" y="35.3">1</text>
<text x="70.9" y="31.6">SW1</text>
<text x="78.1" y="35.3">2</text>
<text x="100.9" y="35.3">SW_SRST_L</text>
<text x="154.9" y="35.8" transform="rotate(-90 154.9 35.8)">C68</text>
<text x="176.5" y="34.6">3V3_SW_PS</text>
<text x="190.2" y="35.3">7</text>
<text x="190.2" y="30.2">5</text>
<text x="194.1" y="31">VIN</text>
<text x="210.6" y="31">LX2</text>
<text x="216.5" y="30.2">2</text>
<text x="216.5" y="35.3">1</text>
<text x="278.7" y="34">VDD_3V3</text>
<text x="360.2" y="32" transform="rotate(-90 360.2 32)">R23</text>
<text x="366.7" y="31.2" transform="rotate(-90 366.7 31.2)">DEPOP</text>
<text x="394.6" y="33.3" transform="rotate(-90 394.6 33.3)">R13</text>
<text x="399.8" y="33.2" transform="rotate(-90 399.8 33.2)">10K</text>
<text x="67.1" y="37.9">3</text>
<text x="68.3" y="40">EVQPUL02K</text>
<text x="78.1" y="37.9">4</text>
<text x="162.4" y="36.3" transform="rotate(-90 162.4 36.3)">10UF</text>
<text x="177.1" y="40.3">3V3_SW_EN</text>
<text x="190.2" y="40.3">6</text>
<text x="194.1" y="41.2">EN</text>
<text x="194.1" y="36.1">PS</text>
<text x="209" y="36.1">VOUT</text>
<text x="211.4" y="41.2">FB</text>
<text x="216.5" y="40.3">10</text>
<text x="246.3" y="38.6">470K</text>
<text x="327" y="39.1">3V3_SW_PWM0</text>
<text x="350.1" y="37.4">R35</text>
<text x="365.5" y="37" transform="rotate(-90 365.5 37)">10K</text>
<text x="373" y="39.1">3V3_SW_PS</text>
<text x="405.4" y="39.7">3V3_SW_EN</text>
<text x="92" y="46.1" transform="rotate(-90 92 46.1)">C22</text>
<text x="99.5" y="46.7" transform="rotate(-90 99.5 46.7)">0.1UF</text>
<text x="156.3" y="47.8">GND</text>
<text x="189.9" y="48">H</text>
<text x="209" y="46.2">GND1</text>
<text x="216.5" y="45.4">3</text>
<text x="216.5" y="48">9</text>
<text x="247.1" y="43.7">R8</text>
<text x="351.3" y="42.4">0</text>
<text x="194.1" y="48.8">HS-GND</text>
<text x="197.8" y="52.3">RTC5160BGQW</text>
<text x="209" y="48.8">GND2</text>
<text x="234.1" y="49.8" transform="rotate(-90 234.1 49.8)">R16</text>
<text x="239.2" y="50.4" transform="rotate(-90 239.2 50.4)">82.5K</text>
<text x="259.5" y="48.5" transform="rotate(-90 259.5 48.5)">C69</text>
<text x="267.1" y="49" transform="rotate(-90 267.1 49)">10UF</text>
<text x="271.7" y="48.5" transform="rotate(-90 271.7 48.5)">C70</text>
<text x="279.2" y="49" transform="rotate(-90 279.2 49)">10UF</text>
<text x="284.9" y="48.5" transform="rotate(-90 284.9 48.5)">C75</text>
<text x="292.4" y="48.5" transform="rotate(-90 292.4 48.5)">1UF</text>
<text x="297.1" y="48.7" transform="rotate(-90 297.1 48.7)">C65</text>
<text x="304.6" y="49.2" transform="rotate(-90 304.6 49.2)">0.1UF</text>
<text x="360.2" y="49.8" transform="rotate(-90 360.2 49.8)">R21</text>
<text x="365.5" y="49.7" transform="rotate(-90 365.5 49.7)">10K</text>
<text x="394.6" y="50.6" transform="rotate(-90 394.6 50.6)">R9</text>
<text x="399.8" y="51" transform="rotate(-90 399.8 51)">10K</text>
<text x="402.4" y="52.3" transform="rotate(-90 402.4 52.3)">DEPOP</text>
<text x="49.7" y="57.9">GND</text>
<text x="93.5" y="57.9">GND</text>
<text x="186.2" y="56.7">GND</text>
<text x="221.7" y="60.5">GND</text>
<text x="234.4" y="63">GND</text>
<text x="261.1" y="60.5">GND</text>
<text x="273.1" y="60.5">GND</text>
<text x="286.5" y="60.5">GND</text>
<text x="298.5" y="60.5">GND</text>
<text x="360.7" y="61.7">GND</text>
<text x="395" y="63">GND</text>
<text x="11.4" y="75.2">VDD_3V3</text>
<text x="64.8" y="72.7">VDD_3V3</text>
<text x="97.8" y="80.3">VDD_3V3</text>
<text x="64.1" y="89.6" transform="rotate(-90 64.1 89.6)">C8</text>
<text x="13" y="93.2" transform="rotate(-90 13 93.2)">R22</text>
<text x="18.3" y="92.9" transform="rotate(-90 18.3 92.9)">10K</text>
<text x="71.6" y="90.5" transform="rotate(-90 71.6 90.5)">0.1UF</text>
<text x="365.7" y="95.4">U3</text>
<text x="405.7" y="91.1">VDD_1V8_LDO</text>
<text x="49.4" y="101.2">6</text>
<text x="53.2" y="101.7">U4</text>
<text x="65.5" y="101.7">GND</text>
<text x="98.1" y="96.4" transform="rotate(-90 98.1 96.4)">R24</text>
<text x="103.3" y="96.1" transform="rotate(-90 103.3 96.1)">10K</text>
<text x="306" y="98.1">+2P0V</text>
<text x="346.6" y="100.6">1V8_LDO_EN</text>
<text x="358.4" y="98.1">3</text>
<text x="358.4" y="100.6">1</text>
<text x="362.4" y="98.9">VIN</text>
<text x="362.4" y="101.5">EN</text>
<text x="367.1" y="98.9">VOUT</text>
<text x="368.4" y="101.5">NC1</text>
<text x="374.6" y="100.6">2</text>
<text x="374.6" y="98.1">4</text>
<text x="29.2" y="102.5">USB_FTDI_SRST_L</text>
<text x="31.1" y="107.6">SW_SRST_L</text>
<text x="44.8" y="103.2">1</text>
<text x="60.9" y="105.7">4</text>
<text x="63.5" y="105.7">RESET_N_R</text>
<text x="78.4" y="104.3">R19</text>
<text x="90.1" y="105.7">RESET_N</text>
<text x="249.8" y="104.5" transform="rotate(-90 249.8 104.5)">1UH</text>
<text x="358.4" y="103.2">6</text>
<text x="362.4" y="104">GND</text>
<text x="365.3" y="106.6">HS-GND</text>
<text x="368.4" y="104">NC2</text>
<text x="374.6" y="103.2">5</text>
<text x="374.6" y="105.7">H</text>
<text x="44.8" y="108.3">2</text>
<text x="49.4" y="112.1">3</text>
<text x="58.7" y="109">NC=5</text>
<text x="79" y="109.1">1K</text>
<text x="232.7" y="112.3">U10</text>
<text x="249.8" y="108.4" transform="rotate(-90 249.8 108.4)">L4</text>
<text x="264.6" y="112.1" transform="rotate(-90 264.6 112.1)">R20</text>
<text x="269.7" y="112.5" transform="rotate(-90 269.7 112.5)">240K</text>
<text x="347.9" y="113.3">AUD_GND</text>
<text x="361" y="110.4">RT9030-18GQW</text>
<text x="364.9" y="112.1">DFN6</text>
<text x="391.5" y="111.5" transform="rotate(-90 391.5 111.5)">C57</text>
<text x="399.2" y="111.8" transform="rotate(-90 399.2 111.8)">10UF</text>
<text x="407.4" y="112" transform="rotate(-90 407.4 112)">C72</text>
<text x="415" y="112.7" transform="rotate(-90 415 112.7)">0.1UF</text>
<text x="52.1" y="114.2">NC7SP08L6X</text>
<text x="184.7" y="114.6">VBAT</text>
<text x="224.5" y="115.2">3</text>
<text x="228.4" y="116.1">VIN</text>
<text x="235.7" y="116.1">VOUT</text>
<text x="243.1" y="115.2">6</text>
<text x="256.7" y="114.8" transform="rotate(-90 256.7 114.8)">CURRENT=685MA</text>
<text x="282.5" y="116.5" transform="rotate(-90 282.5 116.5)">C73</text>
<text x="290" y="116.9" transform="rotate(-90 290 116.9)">10UF</text>
<text x="295.7" y="116.5" transform="rotate(-90 295.7 116.5)">C74</text>
<text x="303.3" y="116.9" transform="rotate(-90 303.3 116.9)">10UF</text>
<text x="311.4" y="119.1" transform="rotate(-90 311.4 119.1)">C56</text>
<text x="317.4" y="114.7" transform="rotate(-90 317.4 114.7)">1UF</text>
<text x="321.1" y="115.2" transform="rotate(-90 321.1 115.2)">C67</text>
<text x="328.7" y="115.9" transform="rotate(-90 328.7 115.9)">0.1UF</text>
<text x="378.4" y="114.6">AUD_GND</text>
<text x="49" y="122">GND</text>
<text x="212.7" y="120.3">2V_SW_EN</text>
<text x="224.5" y="125.4">2</text>
<text x="224.5" y="120.3">5</text>
<text x="228.4" y="121.2">EN</text>
<text x="237.6" y="121.2">SW</text>
<text x="243.1" y="120.3">4</text>
<text x="243.1" y="125.4">1</text>
<text x="391.1" y="124.8">AUD_GND</text>
<text x="406.9" y="125.4">AUD_GND</text>
<text x="190.4" y="126.1" transform="rotate(-90 190.4 126.1)">C71</text>
<text x="197.9" y="126.4" transform="rotate(-90 197.9 126.4)">10UF</text>
<text x="228.4" y="126.2">GND</text>
<text x="229.4" y="130">MP2148GQD</text>
<text x="238.1" y="126.2">FB</text>
<text x="283.9" y="128.4">GND</text>
<text x="297.3" y="128.4">GND</text>
<text x="311.2" y="129">GND</text>
<text x="322.7" y="128.4">GND</text>
<text x="191.9" y="137.9">GND</text>
<text x="216" y="134.1">GND</text>
<text x="264.6" y="135.8" transform="rotate(-90 264.6 135.8)">R6</text>
<text x="269.7" y="136.5" transform="rotate(-90 269.7 136.5)">100K</text>
<text x="98" y="143.5">R4</text>
<text x="86.3" y="144.4">VBAT</text>
<text x="98.1" y="148.6">1K</text>
<text x="264.9" y="148.1">GND</text>
<text x="313" y="151.4">VBAT</text>
<text x="379.6" y="152.1">VBAT</text>
<text x="55.9" y="161">VDD_3V3</text>
<text x="113.5" y="157.2" transform="rotate(-90 113.5 157.2)">C13</text>
<text x="121" y="157.1" transform="rotate(-90 121 157.1)">1UF</text>
<text x="319" y="161.6" transform="rotate(-90 319 161.6)">R15</text>
<text x="324.3" y="161.5" transform="rotate(-90 324.3 161.5)">10K</text>
<text x="293.3" y="167.9">2V_SW_PWM1</text>
<text x="310.1" y="166.9">R36</text>
<text x="325.7" y="167.9">2V_SW_EN</text>
<text x="385.6" y="162.1" transform="rotate(-90 385.6 162.1)">R10</text>
<text x="390.9" y="162.1" transform="rotate(-90 390.9 162.1)">10K</text>
<text x="79.2" y="171.7">C2</text>
<text x="84.3" y="172.6">VDD</text>
<text x="91.2" y="168.9">U11</text>
<text x="97.1" y="172.6">CELL</text>
<text x="104.1" y="171.7">B3</text>
<text x="115.1" y="169">GND</text>
<text x="142.2" y="172.4">VDD_3V3</text>
<text x="311.3" y="171.9">0</text>
<text x="358.7" y="170.5">1V8_LDO_PWM2</text>
<text x="376.9" y="169.4">R37</text>
<text x="391.1" y="170.5">1V8_LDO_EN</text>
<text x="67.9" y="179.4">FG_32KHZ</text>
<text x="79.3" y="179.4">B1</text>
<text x="104.1" y="179.4">C1</text>
<text x="135.7" y="177.8">150</text>
<text x="319" y="179.4" transform="rotate(-90 319 179.4)">R14</text>
<text x="324.3" y="179.2" transform="rotate(-90 324.3 179.2)">10K</text>
<text x="377.9" y="174.5">0</text>
<text x="55.3" y="183.8" transform="rotate(-90 55.3 183.8)">C78</text>
<text x="62.7" y="185" transform="rotate(-90 62.7 185)">0.01UF</text>
<text x="67.9" y="184.4">I2C_0_SDA</text>
<text x="79.3" y="184.4">A1</text>
<text x="84.3" y="185.3">SDA</text>
<text x="84.8" y="180.2">EO</text>
<text x="97.7" y="185.3">CTG</text>
<text x="97.7" y="180.2">SEO</text>
<text x="104.1" y="184.4">A3</text>
<text x="135.6" y="182.9">R46</text>
<text x="326.9" y="180.6" transform="rotate(-90 326.9 180.6)">DEPOP</text>
<text x="385.6" y="182.4" transform="rotate(-90 385.6 182.4)">R11</text>
<text x="390.9" y="182.4" transform="rotate(-90 390.9 182.4)">10K</text>
<text x="393.5" y="183.8" transform="rotate(-90 393.5 183.8)">DEPOP</text>
<text x="67.9" y="187">I2C_0_SCL</text>
<text x="79.3" y="189.5">B2</text>
<text x="79.3" y="187">A2</text>
<text x="84.3" y="190.4">NC</text>
<text x="84.8" y="187.8">SCL</text>
<text x="97.6" y="190.4">GND</text>
<text x="104.1" y="189.5">C3</text>
<text x="123" y="189" transform="rotate(-90 123 189)">4.7K</text>
<text x="319.5" y="191.2">GND</text>
<text x="56.6" y="195.7">GND</text>
<text x="107.4" y="197">GND</text>
<text x="122.9" y="193.2" transform="rotate(-90 122.9 193.2)">R51</text>
<text x="129.4" y="192" transform="rotate(-90 129.4 192)">DEPOP</text>
<text x="123.3" y="204.6">GND</text>
<text x="115.7" y="215.1">U8</text>
<text x="208.2" y="214.9">CS</text>
<text x="41.9" y="217.5">USB5V_CHARGER</text>
<text x="102.1" y="220.6">D2</text>
<text x="102.1" y="218.1">D1</text>
<text x="107.2" y="218.9">DC1</text>
<text x="107.2" y="221.5">DC2</text>
<text x="123.4" y="218.9">BST</text>
<text x="129.5" y="218.1">C2</text>
<text x="137.5" y="220.6">C59</text>
<text x="243.5" y="220.1">1</text>
<text x="248.1" y="217.4">J18</text>
<text x="252.7" y="217.5">DEPOP</text>
<text x="77.7" y="227.8">1UF</text>
<text x="83.8" y="222.5">VDD_3V3</text>
<text x="102.2" y="225.7">B4</text>
<text x="107.2" y="226.5">I2CIN</text>
<text x="123.3" y="224">BYP</text>
<text x="129.5" y="223.2">C1</text>
<text x="137.4" y="227.9">1UF</text>
<text x="151.2" y="225.3" transform="rotate(-90 151.2 225.3)">GND</text>
<text x="164.9" y="224.5" transform="rotate(-90 164.9 224.5)">C21</text>
<text x="172.5" y="225" transform="rotate(-90 172.5 225)">0.1UF</text>
<text x="216.3" y="227.6" transform="rotate(-90 216.3 227.6)">0.05</text>
<text x="221.9" y="225.8" transform="rotate(-90 221.9 225.8)">R3</text>
<text x="243.2" y="227.3">TSW-102-07-G-S</text>
<text x="243.5" y="222.6">2</text>
<text x="53.8" y="228.9" transform="rotate(-90 53.8 228.9)">4.7UF</text>
<text x="61.2" y="228.4" transform="rotate(-90 61.2 228.4)">C64</text>
<text x="65.6" y="232.9" transform="rotate(-90 65.6 232.9)">GND</text>
<text x="73.5" y="229.1">C24</text>
<text x="102.1" y="230.8">D3</text>
<text x="107.7" y="231.6">PVL</text>
<text x="123.7" y="231.6">LX2</text>
<text x="123.7" y="229.1">LX1</text>
<text x="129.5" y="228.2">B1</text>
<text x="129.5" y="230.8">B2</text>
<text x="248.5" y="233.1">J7</text>
<text x="67.5" y="238" transform="rotate(-90 67.5 238)">GND</text>
<text x="77.9" y="238.6">C61</text>
<text x="93.3" y="235.9">THM_AVL</text>
<text x="102.1" y="235.9">D5</text>
<text x="107.2" y="236.7">AVL</text>
<text x="124.3" y="236.7">CS</text>
<text x="129.5" y="235.9">A4</text>
<text x="138.1" y="235.9">CS</text>
<text x="145" y="234.9">L2</text>
<text x="149.5" y="238">1UH</text>
<text x="155.8" y="238.4">CURRENT=3.8A</text>
<text x="231.7" y="235.9">VBAT</text>
<text x="243.5" y="235.9">1</text>
<text x="243.5" y="238.5">2</text>
<text x="55.4" y="241.4">GND</text>
<text x="77.2" y="241.1">4.7UF</text>
<text x="85.1" y="245.4">GPIO_16_IRQB</text>
<text x="85.1" y="240.9">VICHG_BT_ADC0</text>
<text x="102.2" y="240.9">A3</text>
<text x="107.2" y="241.8">VICHG</text>
<text x="123.4" y="241.8">BAT</text>
<text x="129.5" y="240.9">A5</text>
<text x="143.5" y="240.9">VBAT</text>
<text x="160.5" y="242.4">10K</text>
<text x="170.1" y="244.1">THM_AVL</text>
<text x="240" y="241">MTG1</text>
<text x="240" y="243.6">MTG2</text>
<text x="85" y="251.1">I2C_0_SDA</text>
<text x="102.1" y="251.1">C5</text>
<text x="102.2" y="246">B3</text>
<text x="107.2" y="246.9">IRQB</text>
<text x="107.2" y="251.9">SDA</text>
<text x="123" y="246.9">THM</text>
<text x="123.2" y="251.9">SFO</text>
<text x="129.5" y="246">B5</text>
<text x="129.5" y="251.1">D4</text>
<text x="136.9" y="248.1">4.7UF</text>
<text x="151.7" y="247.6">TP23</text>
<text x="160.6" y="247.6">R44</text>
<text x="215.6" y="246.6" transform="rotate(-90 215.6 246.6)">C58</text>
<text x="223.2" y="247.3" transform="rotate(-90 223.2 247.3)">2.2UF</text>
<text x="225.5" y="249">GND</text>
<text x="245.7" y="250">S2B-PH-SM4-TB_LF_SN</text>
<text x="85.2" y="253.6">I2C_0_SCL</text>
<text x="102.1" y="253.6">C4</text>
<text x="107.7" y="254.5">SCL</text>
<text x="123.3" y="257">PG1</text>
<text x="129.5" y="256.2">A1</text>
<text x="137.3" y="255.5">C60</text>
<text x="153.1" y="253.2" transform="rotate(-90 153.1 253.2)">GND</text>
<text x="217.3" y="257.9">GND</text>
<text x="239.5" y="254.1">GND</text>
<text x="102.1" y="258.7">C3</text>
<text x="107.2" y="259.6">GND</text>
<text x="111.1" y="263.4">MAX8971EWP+</text>
<text x="123.3" y="259.6">PG2</text>
<text x="129.5" y="258.7">A2</text>
<text x="99.8" y="265.5">GND</text>
<text x="114.7" y="265.6">PACK</text>
<text x="132.2" y="268.7">GND</text>
</g>
</svg>
